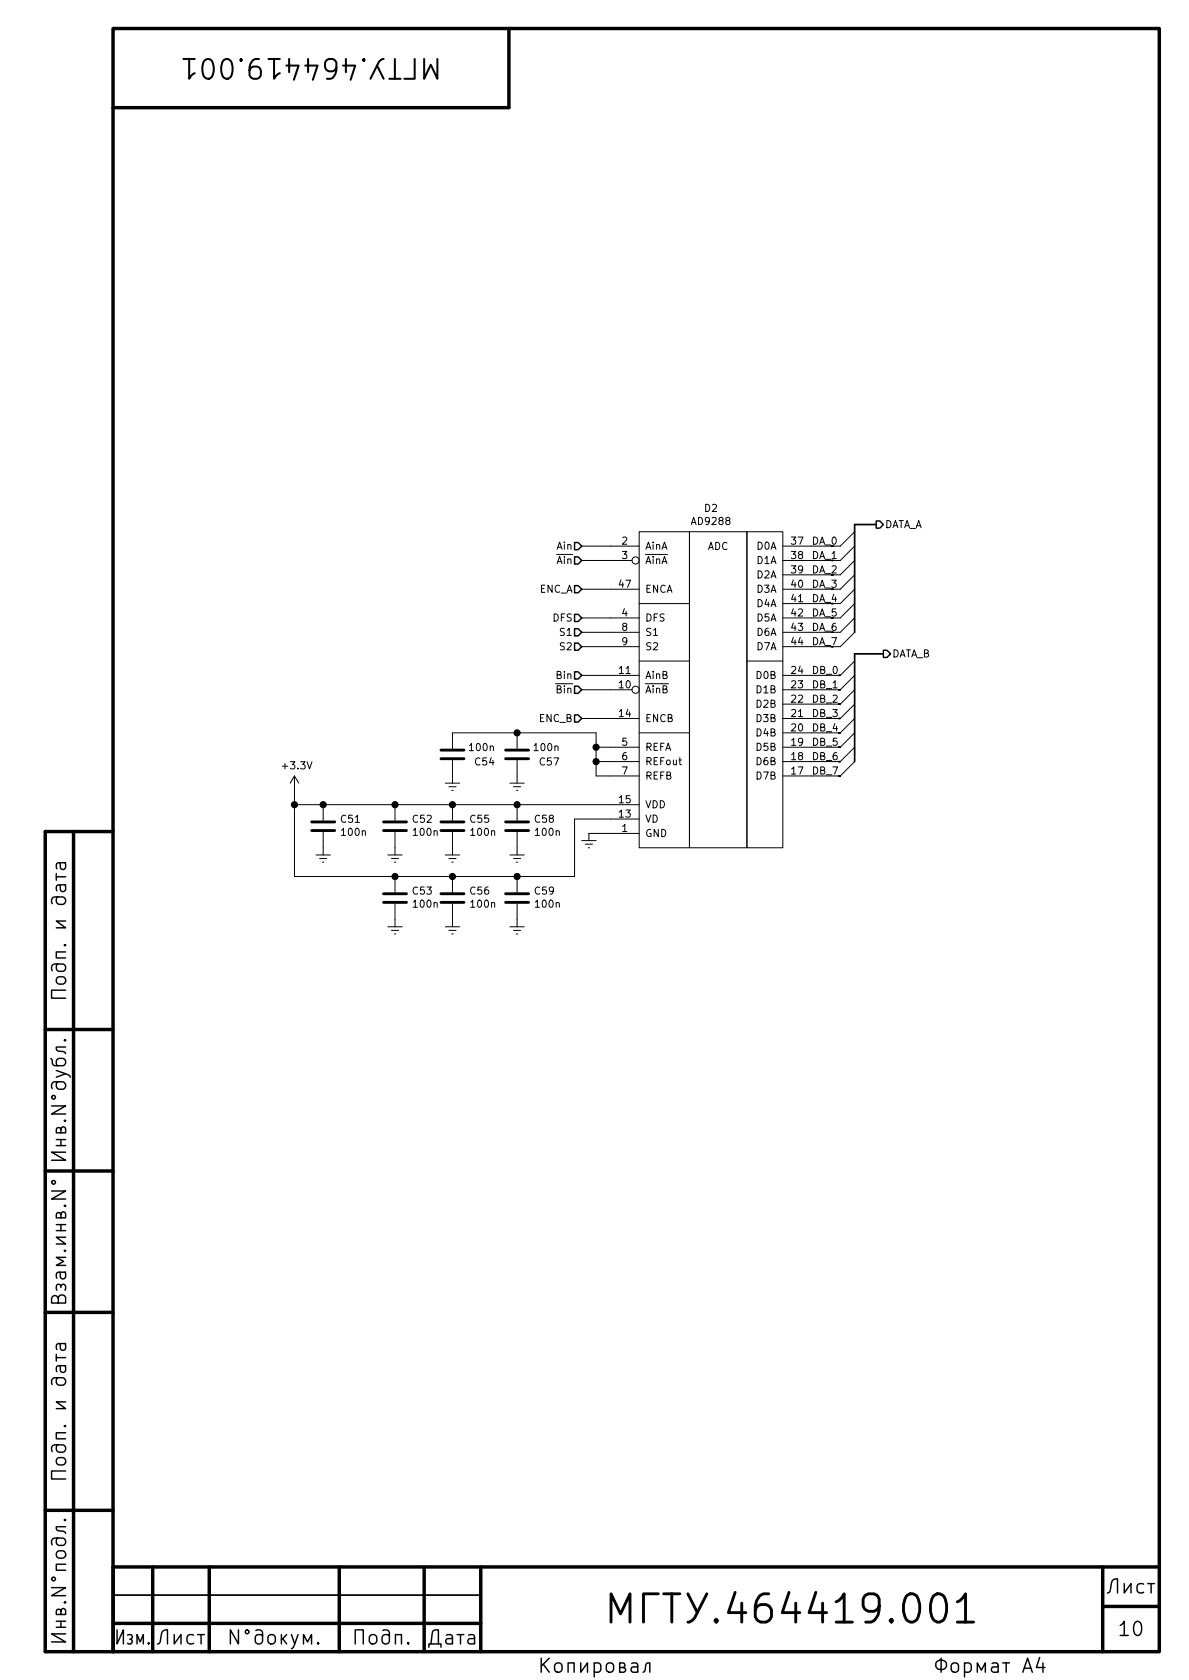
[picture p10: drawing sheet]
<svg xmlns="http://www.w3.org/2000/svg" width="210mm" height="297mm" viewBox="0 0 210 297" stroke-linecap="round" stroke-linejoin="round" font-family="sans-serif">
<g fill="none" stroke="#000" stroke-width=".61">
<path d="M20 5h185v287h-185zM90 5v14h-70M13 147v145M20 147h-12v145h12M8 182h12M8 207h12M8 232h12M8 267h12M27 277v15M37 277v15M60 277v15M75 277v15"/>
<path d="M85 277v15M195 277v15M205 277h-185v15M20 287h65M195 284h10"/>
</g>
<path d="M154.9 92.7h-3.8v19.1M156.2 115.6h-5.1v19.1M20 282h65" fill="none" stroke="#000" stroke-width=".3"/>
<g fill="none" stroke="#000" stroke-width=".25">
<path d="M101.6 95.9h.6l.7 .7-.7 .6h-.6zM101.6 98.5h.6l.7 .6-.7 .6h-.6zM154.9 92.1h.7l.6 .6-.6 .7h-.7zM101.6 108.6h.6l.7 .7-.7 .6h-.6zM101.6 111.2h.6l.7 .6-.7 .6h-.6zM101.6 113.7h.6l.7 .6-.7 .7h-.6zM101.6 118.8h.6l.7 .6-.7 .7h-.6zM101.6 103.5h.6l.7 .7-.7 .6h-.6zM148.3 119.4h.3zM156.2 115h.6l.7 .6-.7 .6h-.6zM101.6 121.3h.6l.7 .7-.7 .6h-.6zM101.6 126.4h.6l.7 .6-.7 .7h-.6z"/>
<path d="M148.3 122h.3zM148.3 124.5h.3zM148.3 127h.3zM148.3 129.6h.3zM148.3 132.1h.3zM148.3 134.7h.3zM148.3 137.2h.3zM10 154.4v1.2M10 155h1.6M10.2 158.6a.82 .82 0 0 0-.1 1.1l.3 .2h.7a.68 .68 0 0 0 .5-.7 .68 .68 0 0 0-.5-.6h-1.5l-.3 .1-.2 .4 .1 .7M10.5 156.4l.2 .9a.48 .48 0 0 0 .4 .4 .48 .48 0 0 0 .5-.4l-.1-.9M10.5 152.5l.2 .9a.48 .48 0 0 0 .4 .3 .48 .48 0 0 0 .5-.3l-.1-.9"/>
<path d="M11.6 156.4h-1.3l-.2 .2-.1 .2 .1 .7M11.6 152.5h-1.3l-.2 .2-.1 .2 .1 .7M10.2 172.8l.9-.1a.67 .67 0 0 1 .5 .7 .67 .67 0 0 1-.5 .6h-.7a.69 .69 0 0 1-.2-1.2zM10.2 170.4a.82 .82 0 0 0-.1 1.1l.3 .2h.7a.67 .67 0 0 0 .5-.6 .67 .67 0 0 0-.5-.7h-1.5l-.3 .2a.79 .79 0 0 0-.1 1M11.4 167.1l.1-.1 .1 .1-.1 .1-.1-.1h.2M11.6 175.1h-2.5v1.4h2.5M11.6 168.3h-1.6v1.1h1.6M11.6 162.9h-1.6l1.6 1.1h-1.6M9 187.1l.2 .4v.5l.3 .3 1.6 .1a.67 .67 0 0 0 .5-.6 .67 .67 0 0 0-.5-.7h-.7l-.2 .2a.78 .78 0 0 0 0 1.1M10 189.3l2.2 .8 .2 .4M10.8 199.7l.1-.3 .2-.2 .4 .2 .1 .2v.7h-1.6l.1-.8 .2-.1 .4 .1 .1 .8M11.4 183.9l.1-.1 .1 .1-.1 .2-.1-.2h.2"/>
<path d="M11.6 185.1h-1.6l.1 .6 1.2 .2 .3 .4M11.6 189.9l-1.6 .6M9.1 210.6h2.5l-2.5 1.4h2.5M9.2 208.8l.3-.1 .2 .1 .1 .3-.1 .2-.2 .1-.3-.1-.1-.2zM10 202.6h1.6M10 201.5h1.6M10.8 214.7l.1-.3 .2-.1 .4 .1 .1 .2v.7h-1.6l.1-.8 .2-.1 .4 .1 .1 .8M10.8 201.5v1.1M11.4 213.2l.1-.1 .1 .1-.1 .1-.1-.1h.2M11.6 203.7h-2.5l2.5 1.4h-2.5M10 239.5v1.2M10.1 228.1l-.1-.7 .1-.2 .2-.1 .4 .1 .1 .2 .3-.3 .4 .1 .1 .2-.1 .7"/>
<path d="M10.3 229.6l.1-.4a.69 .69 0 0 1 1.2 .2v1h-2.5v-.8a.61 .61 0 0 1 .6-.5 .61 .61 0 0 1 .6 .5v.8M10.5 224.9l.2 .3v.6a.48 .48 0 0 0 .4 .3 .48 .48 0 0 0 .5-.3v-.6l-.1-.3M10.5 237.6l.2 .8a.48 .48 0 0 0 .4 .4 .48 .48 0 0 0 .5-.4l-.1-.8M10.8 227.4v.2M11.6 224.9h-1.3l-.2 .2-.1 .2 .1 .7M11.6 222.3h-1.6l1.3 .7-1.3 .7h1.6M11.6 237.6h-1.3l-.2 .1-.1 .2 .1 .7M10 240h1.6M10.1 257.9l.3-.2h.7a.67 .67 0 0 1 .5 .7 .67 .67 0 0 1-.5 .6h-.7a.67 .67 0 0 1-.3-1.1zM10.2 255.5a.82 .82 0 0 0-.1 1l.3 .3h.7a.67 .67 0 0 0 .5-.7 .67 .67 0 0 0-.5-.6h-1.5l-.3 .1a.79 .79 0 0 0-.1 1.1M10.2 243.6a.82 .82 0 0 0-.1 1.1l.3 .2h.7a.68 .68 0 0 0 .5-.6 .68 .68 0 0 0-.5-.7h-1.5l-.3 .1-.2 .4 .1 .7M10.5 241.5l.2 .8a.48 .48 0 0 0 .4 .4 .48 .48 0 0 0 .5-.4l-.1-.8"/>
<path d="M11.4 252.1l.1-.1 .1 .1-.1 .2-.1-.2h.2M11.6 253.3h-1.6v1.1h1.6M11.6 247.9h-1.6l1.6 1.2h-1.6M11.6 241.5h-1.3l-.2 .1-.1 .2 .1 .7M10.2 274.3l.9-.1a.67 .67 0 0 1 .5 .7 .67 .67 0 0 1-.5 .6h-.7a.69 .69 0 0 1-.2-1.2zM10.2 271.9a.82 .82 0 0 0-.1 1.1l.3 .2h.7a.67 .67 0 0 0 .5-.6 .67 .67 0 0 0-.5-.7h-1.5l-.3 .2a.79 .79 0 0 0-.1 1M11.4 268.7l.1-.1 .1 .1-.1 .2-.1-.2h.2M11.6 269.9h-1.6l.1 .6 1.2 .2 .3 .4M11.6 260.1h-2.5v1.4h2.5M198.8 280v1.6l1.2-1.6v1.6M202.9 280h1.2M203.6 280v1.6"/>
<path d="M10 287.7h1.6M10 286.7h1.6M10.8 284.9l.1-.4 .2-.1 .4 .1 .1 .2v.8h-1.6l.1-.9 .2-.1 .4 .1 .1 .9M10.8 286.7v1M11.4 283.3l.1-.1 .1 .1-.1 .1-.1-.1h.2M11.6 288.9h-2.5l2.5 1.4h-2.5M20.7 288.2v2.5l1.1-2.5v2.5M22.6 289.1l.1-.1 .6 .1 .1 .4-.3 .3a.45 .45 0 0 1 .3 .4 .45 .45 0 0 1-.3 .5l-.5-.2M24.2 290.7v-1.7l.6 1.3 .5-1.3v1.7M26.3 290.4v.3l-.1-.2 .1-.1v.3M27.8 290.7l.4-.2 .1-.2 .2-1.4a.86 .86 0 0 1 1.1-.7v2.5M30.8 289v1.7l1.2-1.7v1.7"/>
<path d="M34.2 289.1a.82 .82 0 0 0-1 .1l-.1 .3 .1 .9 .3 .3 .7-.2M35 289h1.1M35.6 289v1.7M42.2 288.2v2.5l-1.5-2.5v2.5M43.5 288.3l.2-.1 .2 .1 .2 .2-.2 .3-.2 .1-.2-.1-.1-.3zM45.2 288.3a.79 .79 0 0 1 1.1 .1l.1 .3v1.5a.67 .67 0 0 1-.6 .5 .67 .67 0 0 1-.7-.5l.1-1a.82 .82 0 0 1 1.1-.1l.1 .1M51.5 289l.6 1.7M52.7 289l-.8 2.2-.4 .3M53.7 290.7v-1.7l.7 1.3 .7-1.3v1.7M56.3 290.4l.1 .1-.1 .2-.1-.2 .1-.1v.3M62.8 290.7v-2.5h1.4v2.5M65.6 289.1a.7 .7 0 0 1 1 .4v.7a.68 .68 0 0 1-.6 .5 .68 .68 0 0 1-.7-.5v-.7z"/>
<path d="M67.7 288.3l.7-.1 .4 .2 .1 1.8a.67 .67 0 0 1-.7 .5 .67 .67 0 0 1-.6-.5v-.7l.1-.3a.78 .78 0 0 1 1.2 0M69.9 290.7v-1.7h1.1v1.7M72.2 290.4l.1 .1-.1 .2-.1-.2 .1-.1v.3M75.8 291.2v-.5h2.2v.5M76.2 290.7l.3-2 .1-.3 .3-.2h.6v2.5M78.9 289.1l.3-.1 .7 .1 .1 .3v1.3M80 289.6l-.8 .1a.48 .48 0 0 0-.4 .5 .48 .48 0 0 0 .4 .5l.8-.2M80.8 289h1.2M81.4 289v1.7M82.9 289.1l.2-.1 .7 .1 .1 .3v1.3M83.9 289.6l-.8 .1a.48 .48 0 0 0-.4 .5 .48 .48 0 0 0 .4 .5l.8-.2M95.7 293.2v2.5"/>
<path d="M96.1 294.2l1 1.5M97.1 293.2l-1.4 1.4M98.2 294.2a.69 .69 0 0 1 1.2 .3v.7a.68 .68 0 0 1-.7 .5 .68 .68 0 0 1-.6-.5v-.7zM100.5 295.7v-1.7h1v1.7M102.7 294v1.7l1.2-1.7v1.7M105.1 294.1a.82 .82 0 0 1 1 .1l.1 .3-.1 .9-.3 .3-.7-.2M105.1 294v2.5M107.3 294.2a.69 .69 0 0 1 1.2 .3v.7a.67 .67 0 0 1-.6 .5 .67 .67 0 0 1-.7-.5zM109.6 294.8l.8-.1 .1-.2-.1-.4-.8-.1v1.7h.7l.2-.2 .1-.3-.1-.2-.3-.2M111.7 294.1l.2-.1 .7 .1 .2 .3v1.3M112.8 294.6l-.3 .1h-.6a.48 .48 0 0 0-.3 .5 .48 .48 0 0 0 .3 .5h.6l.3-.2M113.7 295.7l.3-.2 .2-1.1 .1-.3 .3-.1h.3v1.7"/>
<path d="M170.6 294.1a.79 .79 0 0 1 1.2 .4v.7l-.2 .2a.79 .79 0 0 1-1 .1M172.8 295.7v-1.7l.7 1.3 .7-1.3v1.7M175.4 294.1l.3-.1 .7 .1 .1 .3v1.3M176.5 294.6l-.8 .1a.48 .48 0 0 0-.4 .5 .48 .48 0 0 0 .4 .5l.8-.2M177.3 294h1.2M177.9 294v1.7M180.9 295.7l.8-2.5 .8 2.5M181.1 295h1.2M183.8 293.1l-.5 1.7h1.5M184.4 294v1.7M195.8 281.6l.4-.1 .1-.2 .2-1.4a.86 .86 0 0 1 1.1-.7v2.4M202.2 280.1a.82 .82 0 0 0-1 .1l-.1 .3 .1 .9 .3 .2 .7-.1"/>
</g>
<g fill="none" stroke="#000" stroke-width=".51">
<path d="M78 134.1h4M78 132.6h4M89.4 134.1h4.1M89.4 132.6h4.1M55.1 145.3h4.1M55.1 146.8h4.1M67.8 158h4.1M67.8 159.5h4.1M67.8 145.3h4.1M67.8 146.8h4.1M78 158h4M78 159.5h4"/>
<path d="M78 145.3h4M78 146.8h4M89.4 158h4.1M89.4 159.5h4.1M89.4 145.3h4.1M89.4 146.8h4.1M108.1 286.8v-5l1.6 3.6 1.7-3.6v5M116.4 281.8h-2.6v5M117.3 281.8h2.9M160.2 282.3a1.2 1.2 0 0 1 1.3-.5 1.2 1.2 0 0 1 .9 .9 3.8 3.8 0 0 1-.5 3.8 1.17 1.17 0 0 1-1.9-.7 4.2 4.2 0 0 1 .2-3.5zM165 282.3a1.2 1.2 0 0 1 1.2-.5 1.2 1.2 0 0 1 1 .9 3.9 3.9 0 0 1-.5 3.8 1.17 1.17 0 0 1-1.9-.7 4.3 4.3 0 0 1 .2-3.5zM169.3 283.2l.5-.2 .9-1.2v5"/>
<path d="M169.3 286.8h2.9"/>
</g>
<path d="M32.4 10.4h2M33.5 10.4v3.5l.6-.8 .3-.2M36.1 10.8a.84 .84 0 0 1 .9-.4 .84 .84 0 0 1 .6 .7 2.67 2.67 0 0 1-.3 2.7 .83 .83 0 0 1-1.4-.5 3.1 3.1 0 0 1 .2-2.5zM39.4 10.8a.86 .86 0 0 1 .9-.4 .86 .86 0 0 1 .7 .7 2.75 2.75 0 0 1-.4 2.7 .81 .81 0 0 1-1.3-.5 3 3 0 0 1 .1-2.5zM68.8 13.9h2M73.3 10.4v3.5h-1.8M75 10.4v3.5l1.2-2.5 1.1 2.5v-3.5" fill="none" stroke="#000" stroke-width=".36"/>
<g fill="none" stroke="#000" stroke-width=".18">
<path d="M102.9 96.6h10.1M102.9 99.1h8.9M113 94h8.9v55.9h-8.9zM121.9 94h10.2v55.9h-10.2zM132.1 94h6.3v55.9h-6.3zM151.1 94l-2.5 2.6h-10.2M151.1 96.6l-2.5 2.5h-10.2M151.1 99.1l-2.5 2.5h-10.2M102.9 119.4h10.1M102.9 109.3h10.1M102.9 104.2h10.1M102.9 111.8h10.1"/>
<path d="M102.9 114.3h10.1M113 116.9h8.9zM113 106.7h8.9zM132.1 116.9h6.3zM151.1 119.4l-2.5 2.6h-10.2M151.1 116.9l-2.5 2.5h-10.2M151.1 106.7l-2.5 2.6h-10.2M151.1 101.6l-2.5 2.6h-10.2M151.1 104.2l-2.5 2.5h-10.2M151.1 109.3l-2.5 2.5h-10.2M151.1 111.8l-2.5 2.5h-10.2M52.1 137.2l-.8 1.3"/>
<path d="M52.1 137.2v17.8h49.5v-10.2h11.4M52.1 137.2l.7 1.3M78.7 138.5h2.6M79.4 139.1h1.2M79.9 139.7h.2M80 132.4v-2.8h25.4v7.6h7.6M80 134.4v4.1M90.2 138.5h2.5M90.8 139.1h1.3M91.3 139.7h.3M91.4 129.6v2.8M91.4 134.4v4.1"/>
<path d="M102.9 122h8.9M102.9 127h10.1M105.4 134.7h7.6M105.4 132.1h7.6M113 129.6h8.9zM151.1 124.5l-2.5 2.5h-10.2M151.1 134.7l-2.5 2.5h-10.2M151.1 132.1l-2.5 2.6h-10.2M151.1 129.6l-2.5 2.5h-10.2M151.1 127l-2.5 2.6h-10.2M151.1 122l-2.5 2.5h-10.2M52.1 142.3h60.9"/>
<path d="M55.9 151.2h2.5M56.5 151.8h1.3M57 152.4h.3M57.1 142.3v2.8M57.1 147.1v4.1M68.6 151.2h2.5M69.2 151.8h1.3M69.7 152.4h.3M69.8 142.3v2.8M69.8 147.1v4.1M69.8 155v2.8M69.8 159.8v4.1"/>
<path d="M78.7 151.2h2.6M79.4 151.8h1.2M79.9 152.4h.2M80 142.3v2.8M80 147.1v4.1M80 155v2.8M80 159.8v4.1M90.2 151.2h2.5M90.8 151.8h1.3M91.3 152.4h.3M91.4 142.3v2.8M91.4 147.1v4.1"/>
<path d="M91.4 155v2.8M91.4 159.8v4.1M102.9 148.6h2.5M103.5 149.3h1.3M104 149.9h.3M113 147.4h-8.9v1.2M68.6 163.9h2.5M69.2 164.5h1.3M69.7 165.1h.3M78.7 163.9h2.6M79.4 164.5h1.2M79.9 165.1h.2"/>
<path d="M90.2 163.9h2.5M90.8 164.5h1.3M91.3 165.1h.3"/>
<circle cx="112.4" cy="99.1" r=".63"/>
<circle cx="112.4" cy="122" r=".63"/>
</g>
<g fill="#000" stroke="#000" stroke-width=".25">
<circle cx="91.4" cy="129.6" r=".51"/>
<circle cx="105.4" cy="132.1" r=".51"/>
<circle cx="105.4" cy="134.7" r=".51"/>
<circle cx="52.1" cy="142.3" r=".51"/>
<circle cx="57.2" cy="142.3" r=".51"/>
<circle cx="69.9" cy="142.3" r=".51"/>
<circle cx="69.9" cy="155" r=".51"/>
<circle cx="80" cy="155" r=".51"/>
<circle cx="80" cy="142.3" r=".51"/>
<circle cx="91.4" cy="155" r=".51"/>
<circle cx="91.4" cy="142.3" r=".51"/>
</g>
<text font-size="7" x="120.6" y="287">.464419.001</text>
<text font-size="4.9" x="68.6" y="10.3" transform="rotate(-180 68.6 10.3)">.464419.001</text>
<g font-size="3.5">
<text x="11.7" y="197.4" transform="rotate(-90 11.7 197.4)">.N°.</text>
<text x="11.7" y="222.4" transform="rotate(-90 11.7 222.4)">..N°</text>
<text x="11.7" y="282.4" transform="rotate(-90 11.7 282.4)">.N°.</text>
<text x="23.1" y="290.8">.</text>
<text x="46.1" y="290.8">N°.</text>
<text x="198.1" y="289.3">10</text>
<text x="166" y="295.8">A4</text>
</g>
<g font-size="1.8">
<text x="122.5" y="92.8">AD9288</text>
<text x="124.6" y="90.5">D2</text>
<text x="156.5" y="93.4">DATA_A</text>
<text x="98.5" y="97.2">Ain</text>
<text x="98.5" y="99.7">Ain</text>
<text x="110" y="96.3">2</text>
<text x="110" y="98.8">3</text>
<text x="114" y="97.2">AinA</text>
<text x="114" y="99.7">AinA</text>
<text x="125.1" y="97.2">ADC</text>
<text x="133.9" y="97.2">D0A</text>
<text x="133.9" y="99.7">D1A</text>
<text x="140" y="96.3">37</text>
<text x="140" y="98.8">38</text>
<text x="140" y="101.4">39</text>
<text x="143.5" y="101.4">DA_2</text>
<text x="143.5" y="98.8">DA_1</text>
<text x="143.5" y="96.3">DA_0</text>
<text x="95.4" y="104.8">ENC_A</text>
<text x="109.5" y="103.9">47</text>
<text x="114" y="104.8">ENCA</text>
<text x="133.9" y="102.3">D2A</text>
<text x="133.9" y="104.8">D3A</text>
<text x="133.9" y="107.4">D4A</text>
<text x="140" y="103.9">40</text>
<text x="140" y="106.5">41</text>
<text x="143.5" y="106.5">DA_4</text>
<text x="143.5" y="103.9">DA_3</text>
<text x="97.8" y="109.9">DFS</text>
<text x="99.2" y="112.4">S1</text>
<text x="110" y="109">4</text>
<text x="110" y="111.5">8</text>
<text x="114" y="109.9">DFS</text>
<text x="114" y="112.4">S1</text>
<text x="133.9" y="109.9">D5A</text>
<text x="133.9" y="112.4">D6A</text>
<text x="140" y="109">42</text>
<text x="140" y="111.5">43</text>
<text x="143.5" y="109">DA_5</text>
<text x="143.5" y="111.5">DA_6</text>
<text x="99.2" y="115">S2</text>
<text x="109.5" y="119.2">11</text>
<text x="110" y="114.1">9</text>
<text x="114" y="115">S2</text>
<text x="133.9" y="115">D7A</text>
<text x="140" y="119.2">24</text>
<text x="140" y="114.1">44</text>
<text x="143.5" y="119.2">DB_0</text>
<text x="143.5" y="114.1">DA_7</text>
<text x="157.7" y="116.2">DATA_B</text>
<text x="98.5" y="122.6">Bin</text>
<text x="98.5" y="120.1">Bin</text>
<text x="109.5" y="121.7">10</text>
<text x="114" y="122.6">AinB</text>
<text x="114" y="120.1">AinB</text>
<text x="133.9" y="125.1">D2B</text>
<text x="133.9" y="122.6">D1B</text>
<text x="133.9" y="120.1">D0B</text>
<text x="140" y="124.2">22</text>
<text x="140" y="121.7">23</text>
<text x="143.5" y="124.2">DB_2</text>
<text x="143.5" y="121.7">DB_1</text>
<text x="95.4" y="127.7">ENC_B</text>
<text x="109.5" y="126.8">14</text>
<text x="110" y="131.9">5</text>
<text x="114" y="127.7">ENCB</text>
<text x="133.9" y="130.2">D4B</text>
<text x="133.9" y="127.7">D3B</text>
<text x="140" y="131.9">19</text>
<text x="140" y="129.3">20</text>
<text x="140" y="126.8">21</text>
<text x="143.5" y="131.9">DB_5</text>
<text x="143.5" y="129.3">DB_4</text>
<text x="143.5" y="126.8">DB_3</text>
<text x="50.1" y="136">+3.3V</text>
<text x="83.2" y="132.8">100n</text>
<text x="84.1" y="135.3">C54</text>
<text x="94.6" y="132.8">100n</text>
<text x="95.5" y="135.3">C57</text>
<text x="110" y="134.4">6</text>
<text x="110" y="136.9">7</text>
<text x="114" y="132.8">REFA</text>
<text x="114" y="135.3">REFout</text>
<text x="114" y="137.8">REFB</text>
<text x="133.9" y="137.8">D7B</text>
<text x="133.9" y="135.3">D6B</text>
<text x="133.9" y="132.8">D5B</text>
<text x="140" y="136.9">17</text>
<text x="140" y="134.4">18</text>
<text x="143.5" y="136.9">DB_7</text>
<text x="143.5" y="134.4">DB_6</text>
<text x="109.5" y="142">15</text>
<text x="114" y="142.9">VDD</text>
<text x="60.4" y="145.5">C51</text>
<text x="60.5" y="147.8">100n</text>
<text x="73.1" y="145.5">C52</text>
<text x="73.2" y="147.8">100n</text>
<text x="83.2" y="145.5">C55</text>
<text x="83.4" y="147.8">100n</text>
<text x="94.6" y="145.5">C58</text>
<text x="94.8" y="147.8">100n</text>
<text x="109.5" y="144.6">13</text>
<text x="110" y="147.1">1</text>
<text x="114" y="148">GND</text>
<text x="114" y="145.5">VD</text>
<text x="73.1" y="158.2">C53</text>
<text x="73.2" y="160.5">100n</text>
<text x="83.2" y="158.2">C56</text>
<text x="83.4" y="160.5">100n</text>
<text x="94.6" y="158.2">C59</text>
<text x="94.8" y="160.5">100n</text>
</g>
</svg>
